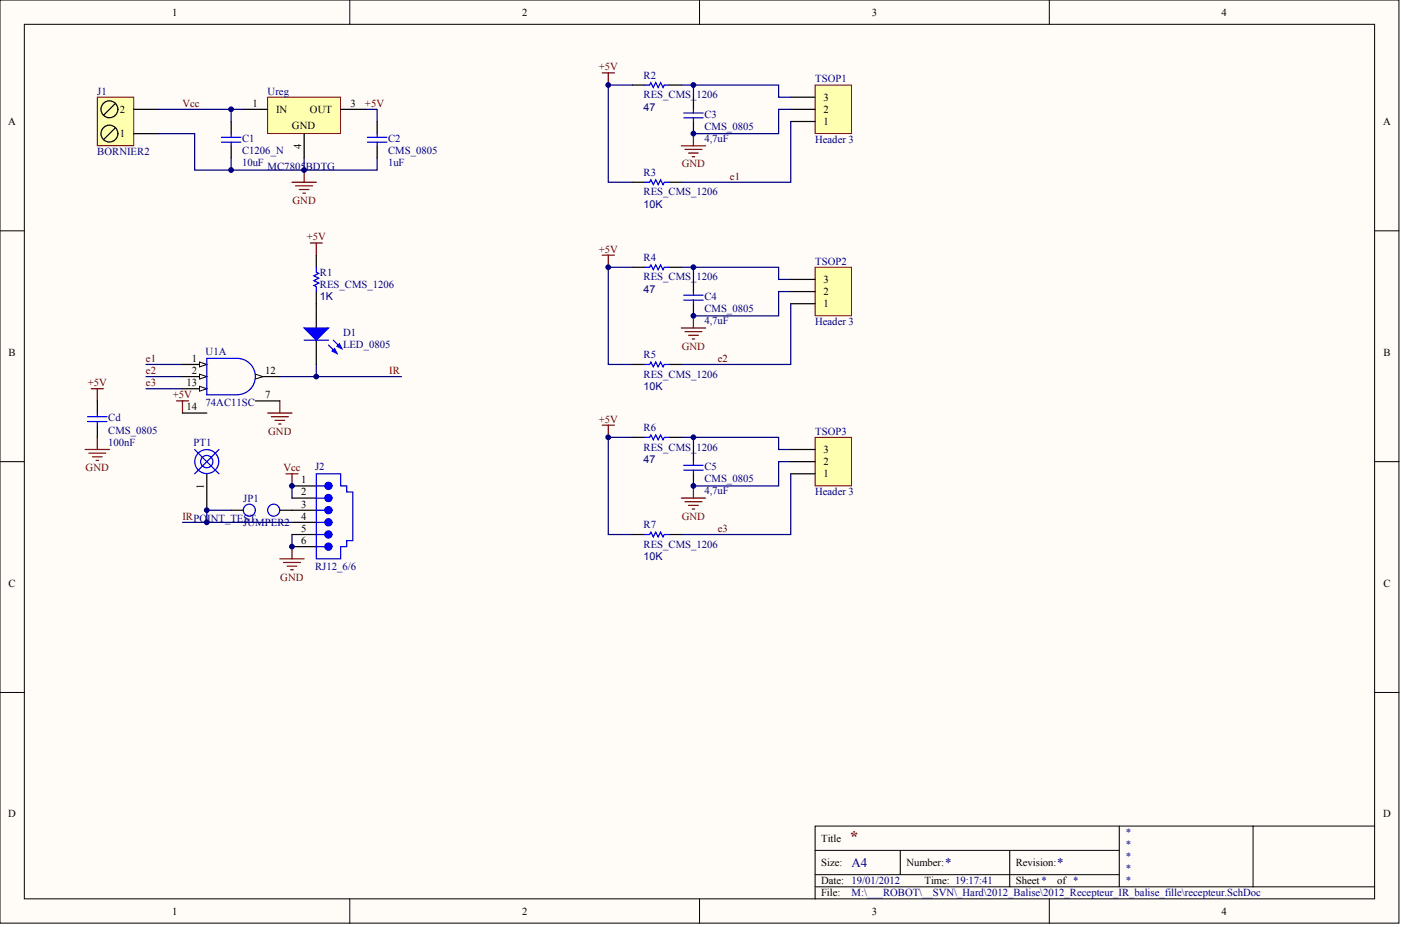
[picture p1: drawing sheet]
<svg xmlns="http://www.w3.org/2000/svg" width="486mm" height="322mm" viewBox="0 0 486 322" stroke-linecap="round" stroke-linejoin="round" font-family="sans-serif">
<g fill="#fffcf8" stroke="#000" stroke-width=".35">
<path d="M0 0h485.8v320.7h-485.8z"/>
<path d="M8.4 8.4h468.9v303.9h-468.9z"/>
</g>
<g fill="none" stroke="#000" stroke-width=".35">
<path d="M121.5 0v8.4M242.9 0v8.4M364.4 0v8.4M0 80.2h8.4M477.4 80.2h8.4M0 160.4h8.4M477.4 160.4h8.4M0 240.6h8.4M477.4 240.6h8.4M283 295.5h105.6M312.6 295.5v8.4M350.6 295.5v12.6"/>
<path d="M388.6 287v21.1M435.1 287h-152.1v25.3M477.4 287h-42.3v21.1M121.5 312.3v8.5M242.9 312.3v8.5M283 308.1h194.4M283 303.9h105.6M364.4 312.3v8.5"/>
</g>
<g fill="none" stroke="#800000" stroke-width=".42">
<path d="M209.1 25.3h4.2M211.2 25.3v4.3M105.6 59.1v4.2M236.6 50.7h8.4M237.8 51.9h5.9M239.1 53.2h3.4M240.4 54.5h.8M240.8 46.4v4.3M101.4 63.3h8.4M102.7 64.6h5.9M103.9 65.9h3.4M105.2 67.1h.8"/>
<path d="M107.7 84.4h4.2M109.8 84.4v4.2M209.1 88.6h4.2M211.2 88.6v4.3M236.6 114h8.4M237.8 115.2h5.9M239.1 116.5h3.4M240.4 117.8h.8M240.8 109.7v4.3"/>
</g>
<path d="M126.7 38h4.3v4.2M219.7 29.6h-8.5v33.7h8.5M236.6 29.6h4.2v4.2M80.3 54.9v4.2h50.7v-4.2M105.6 54.9v4.2M219.7 92.9h-8.5v33.7h8.5M236.6 92.9h4.2v4.2M109.8 126.6v4.3h-12.6M109.8 130.9h29.6" fill="none" stroke="#000080" stroke-width=".42"/>
<path d="M283 29.6h12.7v16.8h-12.7z" fill="#ffffb0" stroke="#800000" stroke-width=".35"/>
<path d="M274.6 38h8.4M274.6 33.8h8.4M274.6 42.2h8.4" fill="none" stroke="#000" stroke-width=".42"/>
<g fill="none" stroke="#000080" stroke-width=".42">
<path d="M240.8 92.9h29.6v4.2h4.2M274.6 101.3h-4.2v8.4h-29.6M274.6 105.5v21.1h-38M50.7 126.6h12.7M50.7 130.9h12.7M50.7 135.1h12.7M219.7 152h-8.5v33.7h8.5M236.6 152h4.2v4.2M240.8 152h29.6v4.2h4.2M80.3 177.3h-8.5v4.2M101.4 168.8v4.3M274.6 160.4h-4.2v8.4h-29.6"/>
<path d="M274.6 164.6v21.1h-38M63.4 181.5h38M101.4 185.7v4.2"/>
</g>
<g fill="none" stroke="#800000" stroke-width=".42">
<path d="M61.3 139.3h4.2M63.4 139.3v4.2M97.2 139.3v4.2M92.9 143.5h8.5M94.2 144.8h5.9M95.5 146h3.4M96.7 147.3h.9M209.1 147.7h4.2M211.2 147.7v4.3M99.3 164.6h4.2M101.4 164.6v4.2M236.6 173.1h8.4"/>
<path d="M237.8 174.3h5.9M239.1 175.6h3.4M240.4 176.9h.8M240.8 168.8v4.3M97.2 194.2h8.4M98.4 195.4h5.9M99.7 196.7h3.4M101 198h.8M101.4 189.9v4.3"/>
</g>
<path d="M33.8 33.8h12.6v16.8h-12.6z" fill="#ffffb0" stroke="#800000" stroke-width=".35"/>
<g fill="none" stroke="#000" stroke-width=".42">
<path d="M40.1 35.9l-4.2 4.2M46.5 38h8.4M219.7 29.6h4.2M232.3 29.6h4.3M240.8 33.8v4.2M40.1 44.3l-4.2 4.2M46.5 46.4h8.4M80.3 42.2v4.2M80.3 50.7v4.2M131 42.2v4.2M131 50.7v4.2M240.8 42.2v4.2"/>
<path d="M219.7 63.3h4.2M232.3 63.3h4.3M109.8 88.6v4.3M219.7 92.9h4.2M232.3 92.9h4.3M240.8 97.1v4.2M109.8 101.3v12.7M109.8 118.2v8.4M240.8 105.5v4.2M63.4 126.6h8.4M88.7 139.3h8.5M219.7 126.6h4.2"/>
<path d="M232.3 126.6h4.3M63.4 143.5h8.4M219.7 152h4.2M232.3 152h4.3M240.8 156.2v4.2M71.8 164.6v12.7M80.3 177.3h4.2M97.2 177.3h12.6M101.4 173.1h8.4M101.4 168.8h8.4M240.8 164.6v4.2M101.4 185.7h8.4"/>
<path d="M101.4 181.5h8.4M101.4 189.9h8.4M219.7 185.7h4.2M232.3 185.7h4.3"/>
<circle cx="38" cy="38" r="2.94"/>
<circle cx="38" cy="46.4" r="2.94"/>
</g>
<g fill="none" stroke="#00f" stroke-width=".42">
<path d="M223.9 29.6h1.7l.4-.9 .9 1.7 .8-1.7 .8 1.7 .9-1.7 .8 1.7 .5-.8h1.6M237.4 39.3h6.8M240.8 38v1.3M76.9 47.7h6.7M76.9 49.4h6.7M80.3 46.4v1.3M80.3 49.4v1.3M127.6 47.7h6.7M127.6 49.4h6.7M131 46.4v1.3M131 49.4v1.3M237.4 40.9h6.8"/>
<path d="M240.8 40.9v1.3M223.9 63.3h1.7l.4-.8 .9 1.7 .8-1.7 .8 1.7 .9-1.7 .8 1.7 .5-.9h1.6M109.8 92.9v1.7l.9 .4-1.7 .8 1.7 .9-1.7 .8 1.7 .9-1.7 .8 .8 .4v1.7M223.9 92.9h1.7l.4-.9 .9 1.7 .8-1.7 .8 1.7 .9-1.7 .8 1.7 .5-.8h1.6M105.6 118.2h8.5M114.1 119.9l2.9 2.9M115.7 118.2l3 2.9M237.4 102.6h6.8M237.4 104.3h6.8M240.8 101.3v1.3M240.8 104.3v1.2M223.9 126.6h1.7l.4-.8 .9 1.7 .8-1.7 .8 1.7 .9-1.7 .8 1.7 .5-.9h1.6"/>
<path d="M67.6 156.2l8.4 8.4M71.8 158.2a2.13 2.13 0 0 1 1.9 3.1 2.13 2.13 0 0 1-3.5 .5 2.13 2.13 0 0 1 1-3.5l.5-.1M76 156.2l-8.4 8.4M223.9 152h1.7l.4-.9 .9 1.7 .8-1.7 .8 1.7 .9-1.7 .8 1.7 .5-.8h1.6M109.8 164.6h8.5v4.2h2.1v2.2h2.1v16.8h-2.1v2.1h-2.1v4.3h-8.5zM109.8 173.1h3M109.8 177.3h3M109.8 168.8h3M237.4 161.7h6.8M237.4 163.4h6.8M240.8 160.4v1.3M240.8 163.4v1.2"/>
<path d="M109.8 181.5h3M109.8 185.7h3M109.8 189.9h3M223.9 185.7h1.7l.4-.8 .9 1.7 .8-1.7 .8 1.7 .9-1.7 .8 1.7 .5-.9h1.6"/>
<circle cx="71.8" cy="160.4" r="4.2"/>
<circle cx="86.6" cy="177.3" r="2.09"/>
<circle cx="95" cy="177.3" r="2.09"/>
</g>
<g fill="#00f" stroke="#00f" stroke-width=".42">
<path d="M105.6 114h8.5l-4.3 4.2z"/>
<path d="M115.3 122l.9-.9 .8 1.7z"/>
<path d="M117 120.3l.9-.8 .8 1.6z"/>
</g>
<path d="M54.9 38h25.4v4.2M80.3 38h4.2M54.9 46.4h12.7v12.7h12.7" fill="none" stroke="#000080" stroke-width=".42"/>
<g fill="#00f" stroke="#00f" stroke-width=".42">
<circle cx="114" cy="173" r="1.25"/>
<circle cx="114" cy="181.5" r="1.25"/>
<circle cx="114" cy="177.3" r="1.25"/>
<circle cx="114" cy="168.8" r="1.25"/>
<circle cx="114" cy="185.7" r="1.25"/>
<circle cx="114" cy="189.9" r="1.25"/>
</g>
<path d="M69.3 125.8l2.5 .8-2.5 .9z" fill="#fffcf8" stroke="#000" stroke-width=".35"/>
<path d="M63.4 130.9h8.4" fill="none" stroke="#000" stroke-width=".42"/>
<path d="M69.3 130l2.5 .9-2.5 .8z" fill="#fffcf8" stroke="#000" stroke-width=".35"/>
<path d="M63.4 135.1h8.4" fill="none" stroke="#000" stroke-width=".42"/>
<path d="M69.3 134.2l2.5 .9-2.5 .8z" fill="#fffcf8" stroke="#000" stroke-width=".35"/>
<path d="M88.7 130.9h8.5" fill="none" stroke="#000" stroke-width=".42"/>
<path d="M88.7 130l2.5 .9-2.5 .8z" fill="#fffcf8" stroke="#000" stroke-width=".35"/>
<path d="M71.8 124.5h10.6a6.3 6.3 0 0 1 6.3 6.3 6.3 6.3 0 0 1-6.3 6.3l-10.6 .1z" fill="none" stroke="#00f" stroke-width=".42"/>
<path d="M240.8 29.6h29.6v4.2h4.2M274.6 38h-4.2v8.4h-29.6M274.6 42.2v21.1h-38" fill="none" stroke="#000080" stroke-width=".42"/>
<path d="M283 92.9h12.7v16.8h-12.7z" fill="#ffffb0" stroke="#800000" stroke-width=".35"/>
<path d="M274.6 97.1h8.4M274.6 105.5h8.4M274.6 101.3h8.4" fill="none" stroke="#000" stroke-width=".42"/>
<path d="M283 152h12.7v16.8h-12.7z" fill="#ffffb0" stroke="#800000" stroke-width=".35"/>
<path d="M274.6 156.2h8.4M274.6 164.6h8.4M274.6 160.4h8.4" fill="none" stroke="#000" stroke-width=".42"/>
<path d="M92.9 33.8h25.3v12.6h-25.3z" fill="#ffffb0" stroke="#800000" stroke-width=".35"/>
<path d="M84.5 38h8.4M118.3 38h8.4M105.6 46.4v8.5M33.8 139.3v4.2M33.8 147.7v4.3" fill="none" stroke="#000" stroke-width=".42"/>
<path d="M31.7 135.1h4.2M33.8 135.1v4.2M29.6 156.2h8.4M30.8 157.4h6M32.1 158.7h3.4M33.4 160h.8M33.8 152v4.2" fill="none" stroke="#800000" stroke-width=".42"/>
<path d="M30.4 144.8h6.8M30.4 146.5h6.8M33.8 143.5v1.3M33.8 146.5v1.2" fill="none" stroke="#00f" stroke-width=".42"/>
<g fill="#000080" stroke="#000080" stroke-width=".35">
<circle cx="71.8" cy="181.5" r=".82"/>
<circle cx="71.8" cy="177.3" r=".82"/>
<circle cx="80.2" cy="59.1" r=".82"/>
<circle cx="80.2" cy="38" r=".82"/>
<circle cx="101.4" cy="189.9" r=".82"/>
<circle cx="101.4" cy="168.8" r=".82"/>
<circle cx="105.6" cy="59.1" r=".82"/>
<circle cx="109.8" cy="130.8" r=".82"/>
<circle cx="211.2" cy="151.9" r=".82"/>
<circle cx="211.2" cy="92.8" r=".82"/>
<circle cx="211.2" cy="29.5" r=".82"/>
<circle cx="240.8" cy="168.8" r=".82"/>
<circle cx="240.8" cy="151.9" r=".82"/>
<circle cx="240.8" cy="109.7" r=".82"/>
<circle cx="240.8" cy="92.8" r=".82"/>
<circle cx="240.8" cy="46.4" r=".82"/>
<circle cx="240.8" cy="29.5" r=".82"/>
</g>
<text font-size="5.7" fill="#800000" x="294.9" y="292.5">*</text>
<g font-size="4.5" fill="#000080">
<text x="295.7" y="301.3">A4</text>
<text x="328.2" y="301.3">*</text>
<text x="367.1" y="301.3">*</text>
</g>
<g font-size="3.8" fill="#000080">
<text x="223.5" y="38.4">47</text>
<text x="223.5" y="72.2">10K</text>
<text x="223.5" y="101.8">47</text>
<text x="111.1" y="104.3">1K</text>
<text x="223.5" y="135.5">10K</text>
<text x="223.5" y="160.8">47</text>
<text x="223.5" y="194.6">10K</text>
</g>
<g font-size="3.7">
<text x="59.8" y="5.4">1</text>
<text x="181.3" y="5.4">2</text>
<text x="302.7" y="5.4">3</text>
<text x="424.2" y="5.4">4</text>
<text x="286" y="35">3</text>
<text x="41.7" y="39.2">2</text>
<text x="87.7" y="37.1">1</text>
<text x="95.9" y="39.2">IN</text>
<text x="107.6" y="39.2">OUT</text>
<text x="121.7" y="37.1">3</text>
<text x="286" y="39.2">2</text>
<text x="2.9" y="43.4">A</text>
<text x="41.7" y="47.6">1</text>
<text x="101.4" y="44.7">GND</text>
<text x="286" y="43.4">1</text>
<text x="480.2" y="43.4">A</text>
<text x="104.5" y="51.7" transform="rotate(-90 104.5 51.7)">4</text>
<text x="286" y="98.3">3</text>
<text x="286" y="106.7">1</text>
<text x="286" y="102.5">2</text>
<text x="3" y="123.6">B</text>
<text x="66.6" y="125.7">1</text>
<text x="480.4" y="123.6">B</text>
<text x="66.6" y="129.9">2</text>
<text x="92.1" y="129.9">12</text>
<text x="64.7" y="134.2">13</text>
<text x="64.7" y="142.6">14</text>
<text x="92.1" y="138.4">7</text>
<text x="286" y="161.6">2</text>
<text x="286" y="157.4">3</text>
<text x="104.6" y="167.9">1</text>
<text x="286" y="165.8">1</text>
<text x="70.7" y="169.9" transform="rotate(-90 70.7 169.9)">1</text>
<text x="104.6" y="172.1">2</text>
<text x="104.6" y="176.4">3</text>
<text x="104.6" y="180.6">4</text>
<text x="104.6" y="184.8">5</text>
<text x="104.6" y="189">6</text>
<text x="3" y="203.8">C</text>
<text x="480.4" y="203.8">C</text>
<text x="2.9" y="284">D</text>
<text x="480.2" y="284">D</text>
<text x="285.1" y="292.4">Title</text>
<text x="285.1" y="300.9">Size:</text>
<text x="314.7" y="300.9">Number:</text>
<text x="352.7" y="300.9">Revision:</text>
<text x="285.1" y="307.2">Date: 19/01/2012</text>
<text x="285.1" y="311.4">File:</text>
<text x="321.1" y="307.2">Time: 19:17:41</text>
<text x="352.7" y="307.2">Sheet *</text>
<text x="367.1" y="307.2">of *</text>
<text x="59.8" y="317.8">1</text>
<text x="181.3" y="317.8">2</text>
<text x="302.7" y="317.8">3</text>
<text x="424.2" y="317.8">4</text>
</g>
<g font-size="3.7" fill="#800000">
<text x="207.9" y="24.4">+5V</text>
<text x="63.4" y="37.1">Vcc</text>
<text x="126.7" y="37.1">+5V</text>
<text x="236.7" y="58.2">GND</text>
<text x="253.5" y="62.4">e1</text>
<text x="101.6" y="70.9">GND</text>
<text x="106.5" y="83.5">+5V</text>
<text x="207.9" y="87.7">+5V</text>
<text x="50.7" y="125.7">e1</text>
<text x="236.7" y="121.5">GND</text>
<text x="249.2" y="125.7">e2</text>
<text x="50.7" y="129.9">e2</text>
<text x="135.2" y="129.9">IR</text>
<text x="30.5" y="134.2">+5V</text>
<text x="50.7" y="134.2">e3</text>
<text x="60" y="138.4">+5V</text>
<text x="207.9" y="146.8">+5V</text>
<text x="93.1" y="151">GND</text>
<text x="29.7" y="163.7">GND</text>
<text x="98.4" y="163.7">Vcc</text>
<text x="63.4" y="180.6">IRPOINT_TEST</text>
<text x="236.7" y="180.6">GND</text>
<text x="249.2" y="184.8">e3</text>
<text x="97.3" y="201.7">GND</text>
</g>
<g font-size="3.7" fill="#000080">
<text x="223.5" y="27.4">R2</text>
<text x="283" y="28.6">TSOP1</text>
<text x="33.8" y="32.9">J1</text>
<text x="92.9" y="32.9">Ureg</text>
<text x="223.5" y="34.1">RES_CMS_1206</text>
<text x="244.6" y="40.9">C3</text>
<text x="244.6" y="45.1">CMS_0805</text>
<text x="33.8" y="54">BORNIER2</text>
<text x="84.1" y="49.3">C1</text>
<text x="84.1" y="53.5">C1206_N</text>
<text x="134.8" y="49.3">C2</text>
<text x="134.8" y="53.5">CMS_0805</text>
<text x="244.6" y="49.3">4,7uF</text>
<text x="283" y="49.7">Header 3</text>
<text x="84.1" y="57.8">10uF</text>
<text x="92.9" y="59">MC7805BDTG</text>
<text x="134.8" y="57.8">1uF</text>
<text x="223.5" y="61.1">R3</text>
<text x="223.5" y="67.9">RES_CMS_1206</text>
<text x="111.1" y="95.8">R1</text>
<text x="223.5" y="90.7">R4</text>
<text x="283" y="92">TSOP2</text>
<text x="111.1" y="100">RES_CMS_1206</text>
<text x="223.5" y="97.4">RES_CMS_1206</text>
<text x="244.6" y="104.2">C4</text>
<text x="244.6" y="112.6">4,7uF</text>
<text x="244.6" y="108.4">CMS_0805</text>
<text x="283" y="113.1">Header 3</text>
<text x="119.1" y="116.9">D1</text>
<text x="71.4" y="123.2">U1A</text>
<text x="119.1" y="121.1">LED_0805</text>
<text x="223.5" y="124.5">R5</text>
<text x="223.5" y="131.2">RES_CMS_1206</text>
<text x="71.4" y="140.9">74AC11SC</text>
<text x="37.6" y="146.4">Cd</text>
<text x="223.5" y="149.8">R6</text>
<text x="37.6" y="154.8">100nF</text>
<text x="37.6" y="150.6">CMS_0805</text>
<text x="67.2" y="154.8">PT1</text>
<text x="283" y="151">TSOP3</text>
<text x="223.5" y="156.5">RES_CMS_1206</text>
<text x="109.4" y="163.3">J2</text>
<text x="244.6" y="163.3">C5</text>
<text x="244.6" y="167.5">CMS_0805</text>
<text x="244.6" y="171.7">4,7uF</text>
<text x="283" y="172.1">Header 3</text>
<text x="84.5" y="174.3">JP1</text>
<text x="84.5" y="182.7">JUMPER2</text>
<text x="223.5" y="183.5">R7</text>
<text x="223.5" y="190.3">RES_CMS_1206</text>
<text x="109.4" y="197.9">RJ12_6/6</text>
<text x="390.8" y="290.3">*</text>
<text x="390.8" y="294.6">*</text>
<text x="390.8" y="298.8">*</text>
<text x="390.8" y="303">*</text>
<text x="295.7" y="311.4">M:\___ROBOT\__SVN\_Hard\2012_Balise\2012_Recepteur_IR_balise_fille\recepteur.SchDoc</text>
<text x="390.8" y="307.2">*</text>
</g>
</svg>
